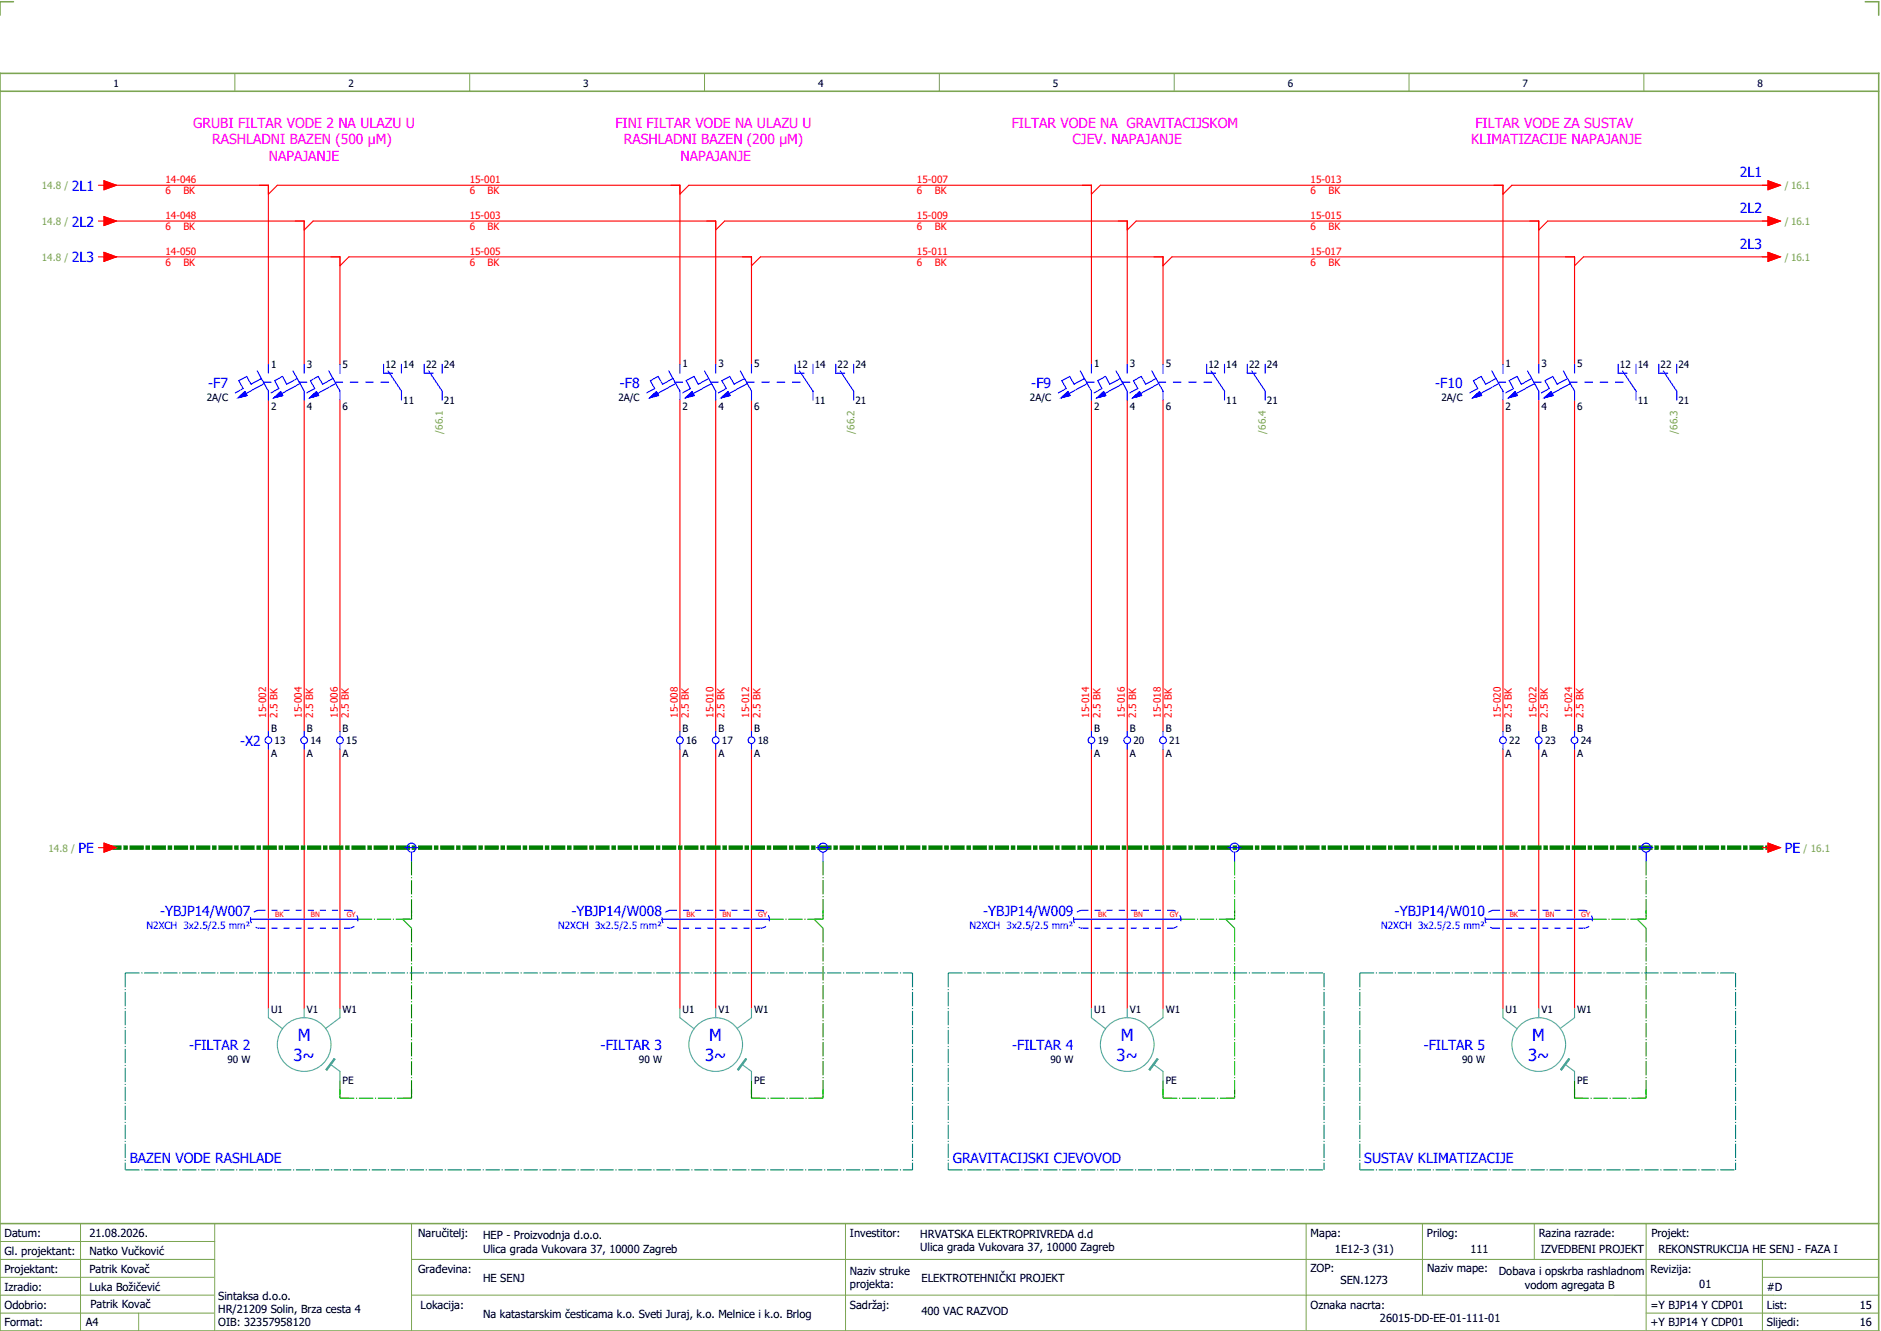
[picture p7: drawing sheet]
<svg xmlns="http://www.w3.org/2000/svg" width="421mm" height="297mm" viewBox="0 0 421 297" stroke-linecap="round" stroke-linejoin="round" font-family="sans-serif">
<path d="M0 16.4h420v281h-420zM3 .4h-3v3M417 .4h3v3M0 20.4h420M0 273.4h420" fill="none" stroke="#7ca552" stroke-width=".35"/>
<g fill="none" stroke="#7ca552" stroke-width=".22">
<path d="M52.5 16.4v4M105 16.4v4M157.5 16.4v4M210 16.4v4M262.5 16.4v4M315 16.4v4M367.5 16.4v4M0 277.4h48M18 273.4v24M48 273.4v24M92 273.4v24M189 273.4v24"/>
<path d="M292 273.4v23.8M318 273.4v16M343 273.4v8M368 273.4v23.8M0 281.4h48M0 285.4h47.8M0 293.4h47.8M31 293.4v4M47.8 289.4h-47.8M92 281.4h328M92 289.4h328M368 293.4h52"/>
<path d="M394 285.4h26M394 281.4v15.8"/>
</g>
<g fill="none" stroke="#f00" stroke-width=".25">
<path d="M22 41.4h1.2M22 49.4h1.2M22 57.4h1.2M23.2 40.4l2.8 1-2.8 1zM23.2 48.4l2.8 1-2.8 1zM23.2 56.4l2.8 1-2.8 1zM24 41.4h36v40M24 49.4h44v32M24 57.4h52v24M60 43.4l2-2h90v40M68 51.4l2-2h90v32M76 59.4l2-2h90v24"/>
<path d="M152 43.4l2-2h90v40M160 51.4l2-2h90v32M168 59.4l2-2h90v24M244 43.4l2-2h90v40M252 51.4l2-2h90v32M260 59.4l2-2h90v24M395.2 40.4l2.8 1-2.8 1zM395.2 48.4l2.8 1-2.8 1zM395.2 56.4l2.8 1-2.8 1zM396 41.4h-58l-2 2M396 49.4h-50l-2 2M396 57.4h-42l-2 2"/>
<path d="M60 89.4v74M68 89.4v74M76 89.4v74M152 89.4v74M160 89.4v74M168 89.4v74M244 89.4v74M252 89.4v74M260 89.4v74M336 89.4v74M344 89.4v74M352 89.4v74"/>
<path d="M60 167.4v58M68 167.4v58M76 167.4v58M152 167.4v58M160 167.4v58M168 167.4v58M244 167.4v58M252 167.4v58M260 167.4v58M336 167.4v58M344 167.4v58M352 167.4v58"/>
<path d="M22 189.4h1.2M23.2 188.4l2.8 1-2.8 1zM394 189.4h1.2M395.2 188.4l2.8 1-2.8 1z"/>
</g>
<g fill="none" stroke="#00be00" stroke-width=".25" stroke-dasharray="3.2 .4 .3 .4" stroke-linecap="butt">
<path d="M92 192.4v13M184 192.4v13M276 192.4v13M368 192.4v13M80 205.4h12M90 205.4h2M90 205.4l2 2M92 207.4v38M92 203.4v2M172 205.4h12M182 205.4h2M182 205.4l2 2"/>
<path d="M184 207.4v38M184 203.4v2M264 205.4h12M274 205.4h2M274 205.4l2 2M276 207.4v38M276 203.4v2M356 205.4h12M366 205.4h2M366 205.4l2 2M368 207.4v38M368 203.4v2"/>
<path d="M76 245.4h16M76 241.4v4M76 243.4v2M76 245.4h2M90 245.4h2M92 243.4v2M168 245.4h16M168 241.4v4M168 243.4v2M168 245.4h2M182 245.4h2M184 243.4v2"/>
<path d="M260 245.4h16M260 241.4v4M260 243.4v2M260 245.4h2M274 245.4h2M276 243.4v2M352 245.4h16M352 241.4v4M352 243.4v2M352 245.4h2M366 245.4h2M368 243.4v2"/>
</g>
<path d="M24 189.4h372" fill="none" stroke="#008000" stroke-width="1" stroke-dasharray="3.2 .4 1 .4" stroke-linecap="butt"/>
<g fill="none" stroke="#00f" stroke-width=".25">
<path d="M53.2 88.9l1.5-1.4 .5 .9zM57.5 82.9l2.5 4.5v2M58.4 84.6l-2.3 1.3-1-1.8-1.7 1 1 1.7-1.8 1M58.9 85.4h1.7M59.1 85.7l-4.1 2.2M60 81.4v2M61.2 88.9l1.5-1.4 .5 .9zM65.5 82.9l2.5 4.5v2M66.4 84.6l-2.3 1.3-1-1.8-1.7 1 1 1.7-1.8 1M66.9 85.4h1.7M67.1 85.7l-4.1 2.2M68 81.4v2"/>
<path d="M69.2 88.9l1.5-1.4 .5 .9zM73.5 82.9l2.5 4.5v2M74.4 84.6l-2.3 1.3-1-1.8-1.7 1 1 1.7-1.8 1M74.9 85.4h1.7M75.1 85.7l-4.1 2.2M76 81.4v2M78.3 85.4h1.7M81.7 85.4h1.7M85.2 85.4h1.7M85.8 81.4v2h1.9M86.8 82.9l3 4.5v2M89.7 81.4v2"/>
<path d="M94.8 81.4v2h2M95.8 82.9l3 4.5v2M98.8 81.4v2M145.2 88.9l1.5-1.4 .5 .9zM149.5 82.9l2.5 4.5v2M150.4 84.6l-2.3 1.3-1-1.8-1.7 1 1 1.7-1.8 1M150.9 85.4h1.7M151.1 85.7l-4.1 2.2M152 81.4v2M153.2 88.9l1.5-1.4 .5 .9zM157.5 82.9l2.5 4.5v2M158.4 84.6l-2.3 1.3-1-1.8-1.7 1 1 1.7-1.8 1"/>
<path d="M158.9 85.4h1.7M159.1 85.7l-4.1 2.2M160 81.4v2M161.2 88.9l1.5-1.4 .5 .9zM165.5 82.9l2.5 4.5v2M166.4 84.6l-2.3 1.3-1-1.8-1.7 1 1 1.7-1.8 1M166.9 85.4h1.7M167.1 85.7l-4.1 2.2M168 81.4v2M170.3 85.4h1.7M173.7 85.4h1.7M177.2 85.4h1.7"/>
<path d="M177.7 81.4v2h2.1M178.8 82.9l3 4.5v2M181.8 81.4v2M186.8 81.4v2h2M187.8 82.9l3 4.5v2M190.8 81.4v2M237.2 88.9l1.5-1.4 .5 .9zM241.5 82.9l2.5 4.5v2M242.4 84.6l-2.3 1.3-1-1.8-1.7 1 1 1.7-1.8 1M242.9 85.4h1.7M243.1 85.7l-4.1 2.2M244 81.4v2"/>
<path d="M245.2 88.9l1.5-1.4 .5 .9zM249.5 82.9l2.5 4.5v2M250.4 84.6l-2.3 1.3-1-1.8-1.7 1 1 1.7-1.8 1M250.9 85.4h1.7M251.1 85.7l-4.1 2.2M252 81.4v2M253.2 88.9l1.5-1.4 .5 .9zM257.5 82.9l2.5 4.5v2M258.4 84.6l-2.3 1.3-1-1.8-1.7 1 1 1.7-1.8 1M258.9 85.4h1.7M259.1 85.7l-4.1 2.2M260 81.4v2"/>
<path d="M262.3 85.4h1.7M265.7 85.4h1.7M269.2 85.4h1.7M269.8 81.4v2h2M270.7 82.9l3.1 4.5v2M273.7 81.4v2M278.8 81.4v2h2M279.8 82.9l3 4.5v2M282.8 81.4v2M329.2 88.9l1.5-1.4 .5 .9zM333.5 82.9l2.5 4.5v2M334.4 84.6l-2.3 1.3-1-1.8-1.7 1 1 1.7-1.8 1"/>
<path d="M334.9 85.4h1.7M335.1 85.7l-4.1 2.2M336 81.4v2M337.2 88.9l1.5-1.4 .5 .9zM341.5 82.9l2.5 4.5v2M342.4 84.6l-2.3 1.3-1-1.8-1.7 1 1 1.7-1.8 1M342.9 85.4h1.7M343.1 85.7l-4.1 2.2M344 81.4v2M345.2 88.9l1.5-1.4 .5 .9zM349.5 82.9l2.5 4.5v2M350.4 84.6l-2.3 1.3-1-1.8-1.7 1 1 1.7-1.8 1"/>
<path d="M350.9 85.4h1.7M351.1 85.7l-4.1 2.2M352 81.4v2M354.3 85.4h1.7M357.7 85.4h1.7M361.2 85.4h1.7M361.7 81.4v2h2M362.8 82.9l3 4.5v2M365.7 81.4v2M370.8 81.4v2h2M371.8 82.9l3 4.5v2M374.8 81.4v2"/>
<path d="M60 163.4v1.2M60 166.1v1.3M68 163.4v1.2M68 166.1v1.3M76 163.4v1.2M76 166.1v1.3M152 163.4v1.2M152 166.1v1.3M160 163.4v1.2M160 166.1v1.3M168 163.4v1.2M168 166.1v1.3"/>
<path d="M244 163.4v1.2M244 166.1v1.3M252 163.4v1.2M252 166.1v1.3M260 163.4v1.2M260 166.1v1.3M336 163.4v1.2M336 166.1v1.3M344 163.4v1.2M344 166.1v1.3M352 163.4v1.2M352 166.1v1.3"/>
<path d="M90.5 189.4h3M92 190.4v2M182.5 189.4h3M184 190.4v2M274.5 189.4h3M276 190.4v2M366.5 189.4h3M368 190.4v2M56 205.4h24M148 205.4h24M240 205.4h24M332 205.4h24"/>
<circle cx="60" cy="165.4" r=".75"/>
<circle cx="68" cy="165.4" r=".75"/>
<circle cx="76" cy="165.4" r=".75"/>
<circle cx="152" cy="165.4" r=".75"/>
<circle cx="160" cy="165.4" r=".75"/>
<circle cx="168" cy="165.4" r=".75"/>
<circle cx="244" cy="165.4" r=".75"/>
<circle cx="252" cy="165.4" r=".75"/>
<circle cx="260" cy="165.4" r=".75"/>
<circle cx="336" cy="165.4" r=".75"/>
<circle cx="344" cy="165.4" r=".75"/>
<circle cx="352" cy="165.4" r=".75"/>
<circle cx="92" cy="189.4" r="1"/>
<circle cx="184" cy="189.4" r="1"/>
<circle cx="276" cy="189.4" r="1"/>
<circle cx="368" cy="189.4" r="1"/>
</g>
<path d="M28 217.4h176M28 217.4v44M204 217.4v44M212 217.4h84M212 217.4v44M296 217.4v44M304 217.4h84M304 217.4v44M388 217.4v44M28 261.4h176M212 261.4h84M304 261.4h84" fill="none" stroke="#007f7f" stroke-width=".25" stroke-dasharray="3.2 .4 .3 .4" stroke-linecap="butt"/>
<g fill="#00f" stroke="#00f" stroke-width=".22">
<path d="M245.2 88.9l1.5-1.4 .5 .9z"/>
<path d="M237.2 88.9l1.5-1.4 .5 .9z"/>
<path d="M253.2 88.9l1.5-1.4 .5 .9z"/>
<path d="M337.2 88.9l1.5-1.4 .5 .9z"/>
<path d="M329.2 88.9l1.5-1.4 .5 .9z"/>
<path d="M345.2 88.9l1.5-1.4 .5 .9z"/>
<path d="M61.2 88.9l1.5-1.4 .5 .9z"/>
<path d="M53.2 88.9l1.5-1.4 .5 .9z"/>
<path d="M69.2 88.9l1.5-1.4 .5 .9z"/>
<path d="M153.2 88.9l1.5-1.4 .5 .9z"/>
<path d="M145.2 88.9l1.5-1.4 .5 .9z"/>
<path d="M161.2 88.9l1.5-1.4 .5 .9z"/>
</g>
<g fill="none" stroke="#52a5a5" stroke-width=".25">
<path d="M60 225.4v2l3.2 2.5M68 225.4v2M73.8 237.7l2.2 1.7v2M74.7 236.5l.2 .2-1.8 2.4-.2-.2zM76 225.4v2l-3.2 2.4M152 225.4v2l3.2 2.5M160 225.4v2M165.8 237.7l2.2 1.7v2M166.7 236.5l.2 .2-1.8 2.4-.2-.2zM168 225.4v2l-3.2 2.4M244 225.4v2l3.2 2.5M252 225.4v2"/>
<path d="M257.8 237.7l2.2 1.7v2M258.7 236.5l.2 .2-1.8 2.4-.2-.2zM260 225.4v2l-3.2 2.4M336 225.4v2l3.2 2.5M344 225.4v2M349.8 237.7l2.2 1.7v2M350.7 236.5l.2 .2-1.8 2.4-.2-.2zM352 225.4v2l-3.2 2.4"/>
<circle cx="68" cy="233.4" r="6"/>
<circle cx="160" cy="233.4" r="6"/>
<circle cx="252" cy="233.4" r="6"/>
<circle cx="344" cy="233.4" r="6"/>
</g>
<g fill="#52a5a5" stroke="#52a5a5" stroke-width=".22">
<path d="M74.7 236.5l.2 .2-1.8 2.4-.2-.2z"/>
<path d="M166.7 236.5l.2 .2-1.8 2.4-.2-.2z"/>
<path d="M258.7 236.5l.2 .2-1.8 2.4-.2-.2z"/>
<path d="M350.7 236.5l.2 .2-1.8 2.4-.2-.2z"/>
</g>
<g fill="none" stroke="#00f" stroke-width=".25" stroke-dasharray="1.4 1.4" stroke-linecap="butt">
<path d="M58 207.4h20M58 203.4h20M58 203.4a2 2 0 0 0-2 2 2 2 0 0 0 2 2M78 207.4a2 2 0 0 0 2-2 2 2 0 0 0-2-2M150 207.4h20M150 203.4h20M150 203.4a2 2 0 0 0-2 2 2 2 0 0 0 2 2M170 207.4a2 2 0 0 0 2-2 2 2 0 0 0-2-2M242 207.4h20M242 203.4h20M242 203.4a2 2 0 0 0-2 2 2 2 0 0 0 2 2M262 207.4a2 2 0 0 0 2-2 2 2 0 0 0-2-2"/>
<path d="M334 207.4h20M334 203.4h20M334 203.4a2 2 0 0 0-2 2 2 2 0 0 0 2 2M354 207.4a2 2 0 0 0 2-2 2 2 0 0 0-2-2"/>
</g>
<g fill="#f00" stroke="#f00" stroke-width=".22">
<path d="M23.2 188.4l2.8 1-2.8 1z"/>
<path d="M395.2 188.4l2.8 1-2.8 1z"/>
<path d="M23.2 40.4l2.8 1-2.8 1z"/>
<path d="M23.2 48.4l2.8 1-2.8 1z"/>
<path d="M23.2 56.4l2.8 1-2.8 1z"/>
<path d="M395.2 40.4l2.8 1-2.8 1z"/>
<path d="M395.2 48.4l2.8 1-2.8 1z"/>
<path d="M395.2 56.4l2.8 1-2.8 1z"/>
</g>
<g font-size="3.7" fill="#00f">
<text x="66.6" y="232.6">M</text>
<text x="158.6" y="232.6">M</text>
<text x="250.6" y="232.6">M</text>
<text x="342.6" y="232.6">M</text>
<text x="65.6" y="237.1">3~</text>
<text x="157.6" y="237.1">3~</text>
<text x="249.6" y="237.1">3~</text>
<text x="341.6" y="237.1">3~</text>
</g>
<g font-size="3.1" fill="#f0f">
<text x="43.2" y="28.5">GRUBI FILTAR VODE 2 NA ULAZU U</text>
<text x="137.6" y="28.5">FINI FILTAR VODE NA ULAZU U</text>
<text x="226.2" y="28.5">FILTAR VODE NA GRAVITACIJSKOM</text>
<text x="329.8" y="28.5">FILTAR VODE ZA SUSTAV</text>
<text x="47.4" y="32.3">RASHLADNI BAZEN (500 μM)</text>
<text x="139.4" y="32.3">RASHLADNI BAZEN (200 μM)</text>
<text x="239.8" y="32.3">CJEV. NAPAJANJE</text>
<text x="328.9" y="32.3">KLIMATIZACIJE NAPAJANJE</text>
<text x="60.1" y="36">NAPAJANJE</text>
<text x="152.1" y="36">NAPAJANJE</text>
</g>
<g font-size="3.1" fill="#00f">
<text x="389" y="39.6">2L1</text>
<text x="16.1" y="42.6">2L1</text>
<text x="389" y="47.6">2L2</text>
<text x="16.1" y="50.6">2L2</text>
<text x="16.1" y="58.6">2L3</text>
<text x="389" y="55.6">2L3</text>
<text x="46.6" y="86.6">-F7</text>
<text x="138.6" y="86.6">-F8</text>
<text x="230.6" y="86.6">-F9</text>
<text x="320.9" y="86.6">-F10</text>
<text x="53.7" y="166.6">-X2</text>
<text x="17.5" y="190.6">PE</text>
<text x="399" y="190.6">PE</text>
<text x="35.8" y="204.8">-YBJP14/W007</text>
<text x="127.8" y="204.8">-YBJP14/W008</text>
<text x="219.8" y="204.8">-YBJP14/W009</text>
<text x="311.8" y="204.8">-YBJP14/W010</text>
<text x="42.3" y="234.6">-FILTAR 2</text>
<text x="134.3" y="234.6">-FILTAR 3</text>
<text x="226.3" y="234.6">-FILTAR 4</text>
<text x="318.3" y="234.6">-FILTAR 5</text>
<text x="29" y="259.8">BAZEN VODE RASHLADE</text>
<text x="213" y="259.8">GRAVITACIJSKI CJEVOVOD</text>
<text x="305" y="259.8">SUSTAV KLIMATIZACIJE</text>
</g>
<g font-size="2.5">
<text x="1" y="276.4">Datum:</text>
<text x="1" y="280.4">Gl. projektant:</text>
<text x="20" y="276.4">21.08.2026.</text>
<text x="20" y="280.4">Natko Vučković</text>
<text x="93.5" y="276.4">Naručitelj:</text>
<text x="108" y="276.9">HEP - Proizvodnja d.o.o.</text>
<text x="108" y="279.9">Ulica grada Vukovara 37, 10000 Zagreb</text>
<text x="190" y="276.4">Investitor:</text>
<text x="205.7" y="276.6">HRVATSKA ELEKTROPRIVREDA d.d</text>
<text x="205.7" y="279.6">Ulica grada Vukovara 37, 10000 Zagreb</text>
<text x="293" y="276.4">Mapa:</text>
<text x="298.4" y="279.9">1E12-3 (31)</text>
<text x="319" y="276.4">Prilog:</text>
<text x="328.7" y="279.9">111</text>
<text x="344" y="276.4">Razina razrade:</text>
<text x="344.4" y="279.9">IZVEDBENI PROJEKT</text>
<text x="369.2" y="276.3">Projekt:</text>
<text x="370.8" y="279.9">REKONSTRUKCIJA HE SENJ - FAZA I</text>
<text x="1" y="284.4">Projektant:</text>
<text x="20" y="284.4">Patrik Kovač</text>
<text x="93.5" y="284.4">Građevina:</text>
<text x="108" y="286.4">HE SENJ</text>
<text x="190" y="284.9">Naziv struke</text>
<text x="190" y="287.9">projekta:</text>
<text x="206" y="286.5">ELEKTROTEHNIČKI PROJEKT</text>
<text x="293" y="284.3">ZOP:</text>
<text x="299.7" y="286.9">SEN.1273</text>
<text x="319" y="284.3">Naziv mape:</text>
<text x="335.1" y="285">Dobava i opskrba rashladnom</text>
<text x="340.9" y="288">vodom agregata B</text>
<text x="369" y="284.4">Revizija:</text>
<text x="379.9" y="287.9">01</text>
<text x="1" y="288.4">Izradio:</text>
<text x="1" y="292.4">Odobrio:</text>
<text x="20" y="288.4">Luka Božičević</text>
<text x="20.2" y="292.3">Patrik Kovač</text>
<text x="48.8" y="290.4">Sintaksa d.o.o.</text>
<text x="48.8" y="293.4">HR/21209 Solin, Brza cesta 4</text>
<text x="94" y="292.4">Lokacija:</text>
<text x="190" y="292.4">Sadržaj:</text>
<text x="206" y="293.9">400 VAC RAZVOD</text>
<text x="293" y="292.4">Oznaka nacrta:</text>
<text x="369" y="292.4">=Y BJP14 Y CDP01</text>
<text x="395" y="292.4">List:</text>
<text x="395" y="288.4">#D</text>
<text x="415.8" y="292.4">15</text>
<text x="1" y="296.4">Format:</text>
<text x="19.2" y="296.4">A4</text>
<text x="48.8" y="296.4">OIB: 32357958120</text>
<text x="108" y="294.4">Na katastarskim česticama k.o. Sveti Juraj, k.o. Melnice i k.o. Brlog</text>
<text x="308.5" y="295.4">26015-DD-EE-01-111-01</text>
<text x="369" y="296.4">+Y BJP14 Y CDP01</text>
<text x="395" y="296.4">Slijedi:</text>
<text x="415.8" y="296.4">16</text>
</g>
<g font-size="2.2">
<text x="25.4" y="19.4">1</text>
<text x="77.9" y="19.4">2</text>
<text x="130.4" y="19.4">3</text>
<text x="182.9" y="19.4">4</text>
<text x="235.4" y="19.4">5</text>
<text x="287.9" y="19.4">6</text>
<text x="340.4" y="19.4">7</text>
<text x="392.9" y="19.4">8</text>
<text x="60.6" y="82.3">1</text>
<text x="68.6" y="82.3">3</text>
<text x="76.6" y="82.3">5</text>
<text x="86.2" y="82.3">12</text>
<text x="90.1" y="82.3">14</text>
<text x="95.2" y="82.3">22</text>
<text x="99.2" y="82.3">24</text>
<text x="152.6" y="81.9">1</text>
<text x="160.6" y="81.9">3</text>
<text x="168.6" y="81.9">5</text>
<text x="178.1" y="82.3">12</text>
<text x="182.2" y="82.3">14</text>
<text x="187.2" y="82.3">22</text>
<text x="191.2" y="82.3">24</text>
<text x="244.6" y="81.9">1</text>
<text x="252.6" y="81.9">3</text>
<text x="260.6" y="81.9">5</text>
<text x="270.2" y="82.3">12</text>
<text x="274.1" y="82.3">14</text>
<text x="279.2" y="82.3">22</text>
<text x="283.2" y="82.3">24</text>
<text x="336.6" y="81.9">1</text>
<text x="344.6" y="81.9">3</text>
<text x="352.6" y="81.9">5</text>
<text x="362.2" y="82.3">12</text>
<text x="366.2" y="82.3">14</text>
<text x="371.2" y="82.3">22</text>
<text x="375.2" y="82.3">24</text>
<text x="46.2" y="89.5">2A/C</text>
<text x="138.2" y="89.5">2A/C</text>
<text x="230.2" y="89.5">2A/C</text>
<text x="322.2" y="89.5">2A/C</text>
<text x="60.6" y="91.6">2</text>
<text x="68.6" y="91.6">4</text>
<text x="76.6" y="91.6">6</text>
<text x="90.1" y="90.2">11</text>
<text x="99.2" y="90.2">21</text>
<text x="152.6" y="91.6">2</text>
<text x="160.6" y="91.6">4</text>
<text x="168.6" y="91.6">6</text>
<text x="182.2" y="90.2">11</text>
<text x="191.2" y="90.2">21</text>
<text x="244.6" y="91.6">2</text>
<text x="252.6" y="91.6">4</text>
<text x="260.6" y="91.6">6</text>
<text x="274.1" y="90.2">11</text>
<text x="283.2" y="90.2">21</text>
<text x="336.6" y="91.6">2</text>
<text x="344.6" y="91.6">4</text>
<text x="352.6" y="91.6">6</text>
<text x="366.2" y="90.2">11</text>
<text x="375.2" y="90.2">21</text>
<text x="60.6" y="163.5">B</text>
<text x="61.4" y="166.3">13</text>
<text x="68.6" y="163.5">B</text>
<text x="69.4" y="166.3">14</text>
<text x="76.6" y="163.5">B</text>
<text x="77.4" y="166.3">15</text>
<text x="152.6" y="163.5">B</text>
<text x="153.4" y="166.3">16</text>
<text x="160.6" y="163.5">B</text>
<text x="161.4" y="166.3">17</text>
<text x="168.6" y="163.5">B</text>
<text x="169.4" y="166.3">18</text>
<text x="244.6" y="163.5">B</text>
<text x="245.4" y="166.3">19</text>
<text x="252.6" y="163.5">B</text>
<text x="253.4" y="166.3">20</text>
<text x="260.6" y="163.5">B</text>
<text x="261.4" y="166.3">21</text>
<text x="336.6" y="163.5">B</text>
<text x="337.4" y="166.3">22</text>
<text x="344.6" y="163.5">B</text>
<text x="345.4" y="166.3">23</text>
<text x="352.6" y="163.5">B</text>
<text x="353.4" y="166.3">24</text>
<text x="60.6" y="169">A</text>
<text x="68.6" y="169">A</text>
<text x="76.6" y="169">A</text>
<text x="152.6" y="169">A</text>
<text x="160.6" y="169">A</text>
<text x="168.6" y="169">A</text>
<text x="244.6" y="169">A</text>
<text x="252.6" y="169">A</text>
<text x="260.6" y="169">A</text>
<text x="336.6" y="169">A</text>
<text x="344.6" y="169">A</text>
<text x="352.6" y="169">A</text>
<text x="60.6" y="226.3">U1</text>
<text x="68.6" y="226.3">V1</text>
<text x="76.6" y="226.3">W1</text>
<text x="152.6" y="226.3">U1</text>
<text x="160.6" y="226.3">V1</text>
<text x="168.6" y="226.3">W1</text>
<text x="244.6" y="226.3">U1</text>
<text x="252.6" y="226.3">V1</text>
<text x="260.6" y="226.3">W1</text>
<text x="336.6" y="226.3">U1</text>
<text x="344.6" y="226.3">V1</text>
<text x="352.6" y="226.3">W1</text>
<text x="50.8" y="237.5">90 W</text>
<text x="142.8" y="237.5">90 W</text>
<text x="234.8" y="237.5">90 W</text>
<text x="326.8" y="237.5">90 W</text>
<text x="76.6" y="242.2">PE</text>
<text x="168.6" y="242.2">PE</text>
<text x="260.6" y="242.2">PE</text>
<text x="352.6" y="242.2">PE</text>
</g>
<g font-size="2.2" fill="#f00">
<text x="37" y="40.9">14-046</text>
<text x="105" y="40.9">15-001</text>
<text x="205" y="40.9">15-007</text>
<text x="293" y="40.9">15-013</text>
<text x="37" y="43.4">6</text>
<text x="41" y="43.4">BK</text>
<text x="105" y="43.4">6</text>
<text x="109" y="43.4">BK</text>
<text x="205" y="43.4">6</text>
<text x="209" y="43.4">BK</text>
<text x="293" y="43.4">6</text>
<text x="297" y="43.4">BK</text>
<text x="37" y="48.9">14-048</text>
<text x="37" y="51.4">6</text>
<text x="41" y="51.4">BK</text>
<text x="105" y="48.9">15-003</text>
<text x="105" y="51.4">6</text>
<text x="109" y="51.4">BK</text>
<text x="205" y="48.9">15-009</text>
<text x="205" y="51.4">6</text>
<text x="209" y="51.4">BK</text>
<text x="293" y="48.9">15-015</text>
<text x="293" y="51.4">6</text>
<text x="297" y="51.4">BK</text>
<text x="37" y="56.9">14-050</text>
<text x="37" y="59.4">6</text>
<text x="41" y="59.4">BK</text>
<text x="105" y="56.9">15-005</text>
<text x="105" y="59.4">6</text>
<text x="109" y="59.4">BK</text>
<text x="205" y="56.9">15-011</text>
<text x="205" y="59.4">6</text>
<text x="209" y="59.4">BK</text>
<text x="293" y="56.9">15-017</text>
<text x="293" y="59.4">6</text>
<text x="297" y="59.4">BK</text>
<text x="59.5" y="160.4" transform="rotate(-90 59.5 160.4)">15-002</text>
<text x="62" y="160.4" transform="rotate(-90 62 160.4)">2.5 BK</text>
<text x="67.5" y="160.4" transform="rotate(-90 67.5 160.4)">15-004</text>
<text x="70" y="160.4" transform="rotate(-90 70 160.4)">2.5 BK</text>
<text x="75.5" y="160.4" transform="rotate(-90 75.5 160.4)">15-006</text>
<text x="78" y="160.4" transform="rotate(-90 78 160.4)">2.5 BK</text>
<text x="151.5" y="160.4" transform="rotate(-90 151.5 160.4)">15-008</text>
<text x="154" y="160.4" transform="rotate(-90 154 160.4)">2.5 BK</text>
<text x="159.5" y="160.4" transform="rotate(-90 159.5 160.4)">15-010</text>
<text x="162" y="160.4" transform="rotate(-90 162 160.4)">2.5 BK</text>
<text x="167.5" y="160.4" transform="rotate(-90 167.5 160.4)">15-012</text>
<text x="170" y="160.4" transform="rotate(-90 170 160.4)">2.5 BK</text>
<text x="243.5" y="160.4" transform="rotate(-90 243.5 160.4)">15-014</text>
<text x="246" y="160.4" transform="rotate(-90 246 160.4)">2.5 BK</text>
<text x="251.5" y="160.4" transform="rotate(-90 251.5 160.4)">15-016</text>
<text x="254" y="160.4" transform="rotate(-90 254 160.4)">2.5 BK</text>
<text x="259.5" y="160.4" transform="rotate(-90 259.5 160.4)">15-018</text>
<text x="262" y="160.4" transform="rotate(-90 262 160.4)">2.5 BK</text>
<text x="335.5" y="160.4" transform="rotate(-90 335.5 160.4)">15-020</text>
<text x="338" y="160.4" transform="rotate(-90 338 160.4)">2.5 BK</text>
<text x="343.5" y="160.4" transform="rotate(-90 343.5 160.4)">15-022</text>
<text x="346" y="160.4" transform="rotate(-90 346 160.4)">2.5 BK</text>
<text x="351.5" y="160.4" transform="rotate(-90 351.5 160.4)">15-024</text>
<text x="354" y="160.4" transform="rotate(-90 354 160.4)">2.5 BK</text>
</g>
<g font-size="2.2" fill="#7ca552">
<text x="9.4" y="42.3">14.8 /</text>
<text x="399" y="42.3">/ 16.1</text>
<text x="9.4" y="50.3">14.8 /</text>
<text x="399" y="50.3">/ 16.1</text>
<text x="9.4" y="58.3">14.8 /</text>
<text x="399" y="58.3">/ 16.1</text>
<text x="99" y="96.9" transform="rotate(-90 99 96.9)">/66.1</text>
<text x="191" y="96.9" transform="rotate(-90 191 96.9)">/66.2</text>
<text x="283" y="96.9" transform="rotate(-90 283 96.9)">/66.4</text>
<text x="375" y="96.9" transform="rotate(-90 375 96.9)">/66.3</text>
<text x="10.9" y="190.3">14.8 /</text>
<text x="403.2" y="190.3">/ 16.1</text>
</g>
<g font-size="2.2" fill="#00f">
<text x="32.8" y="207.6">N2XCH 3x2.5/2.5 mm²</text>
<text x="124.8" y="207.6">N2XCH 3x2.5/2.5 mm²</text>
<text x="216.8" y="207.6">N2XCH 3x2.5/2.5 mm²</text>
<text x="308.8" y="207.6">N2XCH 3x2.5/2.5 mm²</text>
</g>
<g font-size="1.6" fill="#f00">
<text x="61.5" y="204.9">BK</text>
<text x="69.5" y="204.9">BN</text>
<text x="77.5" y="204.9">GY</text>
<text x="153.5" y="204.9">BK</text>
<text x="161.5" y="204.9">BN</text>
<text x="169.5" y="204.9">GY</text>
<text x="245.5" y="204.9">BK</text>
<text x="253.5" y="204.9">BN</text>
<text x="261.5" y="204.9">GY</text>
<text x="337.5" y="204.9">BK</text>
<text x="345.5" y="204.9">BN</text>
<text x="353.5" y="204.9">GY</text>
</g>
</svg>
